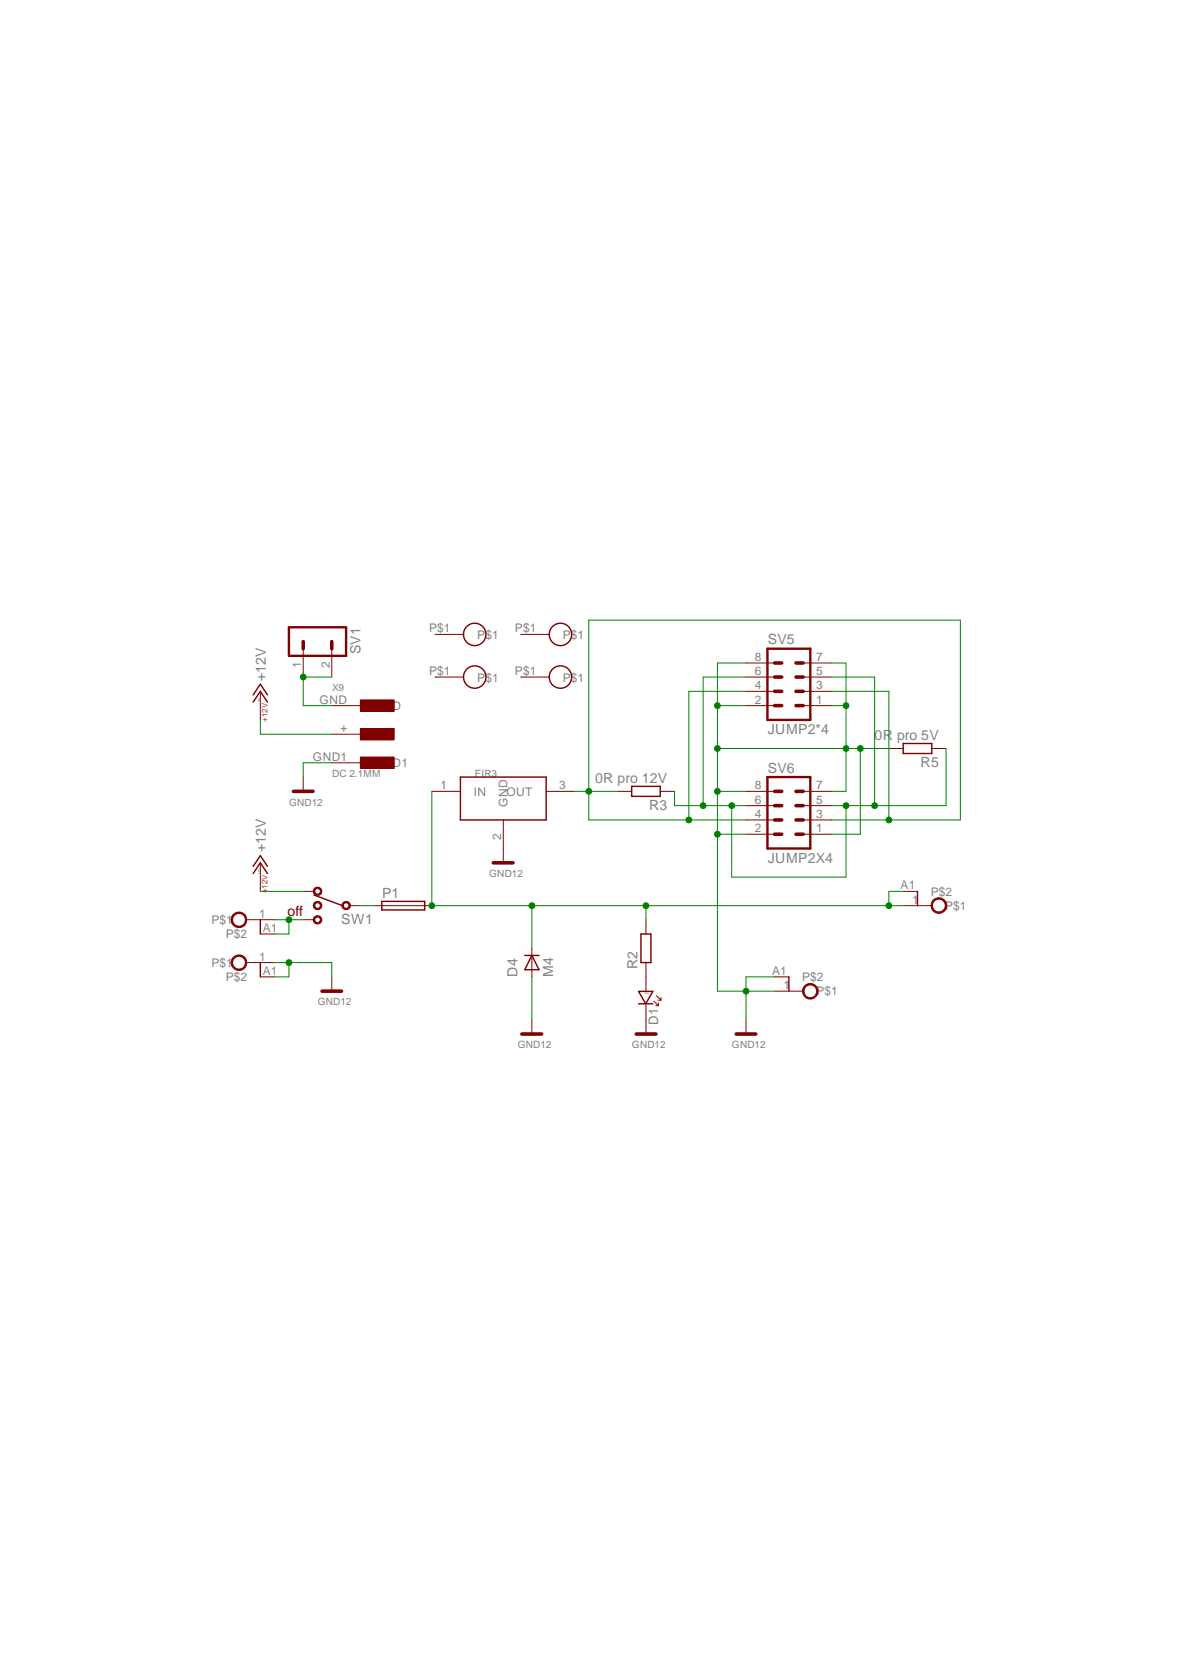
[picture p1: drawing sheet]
<svg xmlns="http://www.w3.org/2000/svg" width="210mm" height="297mm" viewBox="0 0 210 297" stroke-linecap="round" stroke-linejoin="round" font-family="sans-serif">
<path d="M46.3 163.5v2.5M67.9 160.2h7.6v1.6h-7.6z" fill="none" stroke="#800000" stroke-width=".25"/>
<path d="M66.6 161h10.2" fill="none" stroke="#800000" stroke-width=".18"/>
<path d="M41.4 162.6a1.4 1.4 0 0 1 2.2 .2 1.4 1.4 0 0 1-.8 2.1 1.4 1.4 0 0 1-1.7-1.4h.2a1.15 1.15 0 0 1 1.6-1.1 1.15 1.15 0 0 1 .4 1.9 1.15 1.15 0 0 1-1.9-.4l-.1-.4h-.2z" fill-rule="evenodd" fill="#800000"/>
<path d="M41.4 162.6a1.4 1.4 0 0 1 2.2 .2 1.4 1.4 0 0 1-.8 2.1 1.4 1.4 0 0 1-1.7-1.4h.2a1.15 1.15 0 0 1 1.6-1.1 1.15 1.15 0 0 1 .4 1.9 1.15 1.15 0 0 1-1.9-.4l-.1-.4h-.2zM43.7 163.5h5.1M46.3 166h2.5" fill="none" stroke="#800000" stroke-width=".18"/>
<path d="M46.3 171.1v2.6" fill="none" stroke="#800000" stroke-width=".25"/>
<path d="M41.4 170.2a1.4 1.4 0 0 1 2.2 .2 1.4 1.4 0 0 1-.8 2.1 1.4 1.4 0 0 1-1.7-1.4h.2a1.15 1.15 0 0 1 1.6-1.1 1.15 1.15 0 0 1 .4 1.9 1.15 1.15 0 0 1-1.9-.4l-.1-.4h-.2z" fill-rule="evenodd" fill="#800000"/>
<path d="M41.4 170.2a1.4 1.4 0 0 1 2.2 .2 1.4 1.4 0 0 1-.8 2.1 1.4 1.4 0 0 1-1.7-1.4h.2a1.15 1.15 0 0 1 1.6-1.1 1.15 1.15 0 0 1 .4 1.9 1.15 1.15 0 0 1-1.9-.4l-.1-.4h-.2zM43.7 171.1h5.1M46.3 173.7h2.5" fill="none" stroke="#800000" stroke-width=".18"/>
<path d="M163.1 158.5v2.5" fill="none" stroke="#800000" stroke-width=".25"/>
<path d="M165.8 160.1a1.41 1.41 0 0 1 2.2 0 1.41 1.41 0 0 1-.7 2.2 1.41 1.41 0 0 1-1.8-1.3h.2a1.14 1.14 0 0 1 1.5-1.1 1.14 1.14 0 0 1 .6 1.7 1.14 1.14 0 0 1-1.8 .1l-.3-.7h-.2z" fill-rule="evenodd" fill="#800000"/>
<path d="M160.5 158.5h2.6M160.5 161h5.1M165.8 160.1a1.41 1.41 0 0 1 2.2 0 1.41 1.41 0 0 1-.7 2.2 1.41 1.41 0 0 1-1.8-1.3h.2a1.14 1.14 0 0 1 1.5-1.1 1.14 1.14 0 0 1 .6 1.7 1.14 1.14 0 0 1-1.8 .1l-.3-.7h-.2z" fill="none" stroke="#800000" stroke-width=".18"/>
<path d="M140.2 173.7v2.5" fill="none" stroke="#800000" stroke-width=".25"/>
<path d="M143 175.3a1.39 1.39 0 0 1 2.2 .2 1.39 1.39 0 0 1-.8 2.1 1.39 1.39 0 0 1-1.8-1.4h.3a1.14 1.14 0 0 1 1.5-1 1.14 1.14 0 0 1 .6 1.7 1.14 1.14 0 0 1-1.9 .1l-.2-.8h-.3z" fill-rule="evenodd" fill="#800000"/>
<g fill="none" stroke="#800000" stroke-width=".18">
<path d="M46.3 153.4v5.1M59 173.7v2.5M94.5 168.6v5.1M114.8 163.5v2.5M114.8 171.1v5.1M114.8 178.7v5.1M116.2 178l.8 .8M116.5 178.8h.5M116.7 177l.8 .8M117 177.8h.5M117 178.3v.5M117.5 177.3v.5"/>
<path d="M137.7 176.2h5M137.7 173.7h2.5M143 175.3a1.39 1.39 0 0 1 2.2 .2 1.39 1.39 0 0 1-.8 2.1 1.39 1.39 0 0 1-1.8-1.4h.3a1.14 1.14 0 0 1 1.5-1 1.14 1.14 0 0 1 .6 1.7 1.14 1.14 0 0 1-1.9 .1l-.2-.8h-.3zM94.5 181.3v2.5M132.6 181.3v2.5"/>
</g>
<path d="M45 155.3l1.3-1.9 1.2 1.9M45 154l1.3-1.9 1.2 1.9M93.3 169.8h2.5M94.5 169.8l1.3 2.6h-2.5zM113.5 178.4h2.5M113.5 176.2h2.5l-1.2 2.2zM113.9 166h1.8v5.1h-1.8z" fill="none" stroke="#800000" stroke-width=".25"/>
<path d="M57.2 176.2h3.5M92.8 183.8h3.5M113.1 183.8h3.5M130.9 183.8h3.4" fill="none" stroke="#800000" stroke-width=".63"/>
<path d="M64.1 124.4h6v2h-6z" fill-rule="evenodd" fill="#800000"/>
<path d="M64.1 124.4h6v2h-6z" fill="none" stroke="#800000" stroke-width=".18"/>
<path d="M64.1 129.5h6v2h-6z" fill-rule="evenodd" fill="#800000"/>
<path d="M64.1 129.5h6v2h-6z" fill="none" stroke="#800000" stroke-width=".18"/>
<path d="M64.1 134.6h6v2h-6z" fill-rule="evenodd" fill="#800000"/>
<g fill="none" stroke="#800000" stroke-width=".18">
<path d="M77.3 112.8h5.1M92.6 112.8h5.1M132.6 117.9h5.1M142.7 117.9h5.1M46.3 122.9v5.1M53.9 138.1v2.6M59 125.4h5.1M59 130.5h5.1M59 135.6h5.1M64.1 134.6h6v2h-6zM77.3 120.4h5.1M92.6 120.4h5.1"/>
<path d="M132.6 125.4h5.1M132.6 120.4h5.1M132.6 122.9h5.1M142.7 125.4h5.1M142.7 120.4h5.1M142.7 122.9h5.1M53.9 158.5h1.9M76.8 140.7h5M89.5 145.8v7.6M97.1 140.7h5.1M132.6 148.3h5.1M132.6 145.8h5.1"/>
<path d="M132.6 143.2h5.1M132.6 140.7h5.1M142.7 148.3h5.1M142.7 145.8h5.1M142.7 143.2h5.1M142.7 140.7h5.1M53.9 163.5h1.9M62.1 161h2"/>
</g>
<g fill="none" stroke="#800000" stroke-width=".25">
<path d="M45 124.8l1.3-1.9 1.2 1.9M45 123.5l1.3-1.9 1.2 1.9M81.8 138.1h15.3v7.7h-15.3zM55.8 159.1l5.1 1.9"/>
<circle cx="84.4" cy="112.8" r="1.99"/>
<circle cx="99.6" cy="112.8" r="1.99"/>
<circle cx="84.4" cy="120.4" r="1.99"/>
<circle cx="99.6" cy="120.4" r="1.99"/>
</g>
<g fill="none" stroke="#800000" stroke-width=".63">
<path d="M137.7 117.9h1.2M141.5 117.9h1.2M137.7 120.4h1.2M137.7 122.9h1.2M137.7 125.4h1.2M141.5 120.4h1.2M141.5 122.9h1.2M141.5 125.4h1.2M52.2 140.7h3.4M87.7 153.4h3.5M137.7 140.7h1.2M137.7 143.2h1.2"/>
<path d="M137.7 145.8h1.2M137.7 148.3h1.2M141.5 140.7h1.2M141.5 143.2h1.2M141.5 145.8h1.2M141.5 148.3h1.2"/>
</g>
<path d="M136.4 115.3h7.6v12.7h-7.6zM136.4 138.1h7.6v12.7h-7.6z" fill="none" stroke="#800000" stroke-width=".42"/>
<path d="M60.8 160.6a.77 .77 0 0 1 1.3-.2 .77 .77 0 0 1-.3 1.3 .77 .77 0 0 1-1.1-.7h.3a.52 .52 0 0 1 .7-.5 .52 .52 0 0 1 .2 .9 .52 .52 0 0 1-.9-.2v-.2h-.3z" fill-rule="evenodd" fill="#800000"/>
<path d="M60.8 160.6a.77 .77 0 0 1 1.3-.2 .77 .77 0 0 1-.3 1.3 .77 .77 0 0 1-1.1-.7h.3a.52 .52 0 0 1 .7-.5 .52 .52 0 0 1 .2 .9 .52 .52 0 0 1-.9-.2v-.2h-.3z" fill="none" stroke="#800000" stroke-width=".18"/>
<path d="M55.8 158.1a.77 .77 0 0 1 1.2-.2 .77 .77 0 0 1-.3 1.2 .77 .77 0 0 1-1-.6h.2a.5 .5 0 0 1 .6-.6 .5 .5 0 0 1 .4 .7 .5 .5 0 0 1-.8 .2l-.2-.3h-.2z" fill-rule="evenodd" fill="#800000"/>
<path d="M55.8 158.1a.77 .77 0 0 1 1.2-.2 .77 .77 0 0 1-.3 1.2 .77 .77 0 0 1-1-.6h.2a.5 .5 0 0 1 .6-.6 .5 .5 0 0 1 .4 .7 .5 .5 0 0 1-.8 .2l-.2-.3h-.2z" fill="none" stroke="#800000" stroke-width=".18"/>
<path d="M55.8 163.2a.77 .77 0 0 1 1.2-.2 .77 .77 0 0 1-.3 1.2 .77 .77 0 0 1-1-.7h.2a.51 .51 0 0 1 .6-.5 .51 .51 0 0 1 .4 .7 .51 .51 0 0 1-.8 .2l-.2-.4h-.2z" fill-rule="evenodd" fill="#800000"/>
<path d="M55.8 163.2a.77 .77 0 0 1 1.2-.2 .77 .77 0 0 1-.3 1.2 .77 .77 0 0 1-1-.7h.2a.51 .51 0 0 1 .6-.5 .51 .51 0 0 1 .4 .7 .51 .51 0 0 1-.8 .2l-.2-.4h-.2z" fill="none" stroke="#800000" stroke-width=".18"/>
<path d="M55.8 160.6a.77 .77 0 0 1 1.2-.2 .77 .77 0 0 1-.3 1.3 .77 .77 0 0 1-1-.7h.2a.5 .5 0 0 1 .6-.5 .5 .5 0 0 1 .4 .7 .5 .5 0 0 1-.8 .2l-.2-.4h-.2z" fill-rule="evenodd" fill="#800000"/>
<path d="M53.9 115.3v5.1M59 115.3v5.1M158 133.1h2.5M165.6 133.1h2.5M109.7 140.7h2.6M117.3 140.7h2.6M55.8 160.6a.77 .77 0 0 1 1.2-.2 .77 .77 0 0 1-.3 1.3 .77 .77 0 0 1-1-.7h.2a.5 .5 0 0 1 .6-.5 .5 .5 0 0 1 .4 .7 .5 .5 0 0 1-.8 .2l-.2-.4h-.2z" fill="none" stroke="#800000" stroke-width=".18"/>
<path d="M112.3 139.8h5v1.8h-5zM160.5 132.2h5.1v1.7h-5.1z" fill="none" stroke="#800000" stroke-width=".25"/>
<path d="M51.4 111.5h10.1v5.1h-10.1z" fill="none" stroke="#800000" stroke-width=".42"/>
<path d="M53.9 114v1.3M59 114v1.3" fill="none" stroke="#800000" stroke-width=".63"/>
<path d="M46.3 128v2.5h12.7M46.3 158.5h7.6M127.5 140.7v35.5h10.2M127.5 148.3h5.1M137.7 173.7h-5.1v7.6" fill="none" stroke="#008000" stroke-width=".18"/>
<circle cx="132.6" cy="176.2" r=".51" fill="#008000"/>
<circle cx="132.6" cy="176.2" r=".51" fill="none" stroke="#008000" stroke-width=".18"/>
<circle cx="127.5" cy="148.3" r=".51" fill="#008000"/>
<g fill="none" stroke="#008000" stroke-width=".18">
<path d="M127.5 140.7h5.1"/>
<circle cx="127.5" cy="148.3" r=".51"/>
</g>
<circle cx="127.5" cy="140.7" r=".51" fill="#008000"/>
<g fill="none" stroke="#008000" stroke-width=".18">
<path d="M132.6 117.9h-5.1v15.2M127.5 125.4h5.1"/>
<circle cx="127.5" cy="140.7" r=".51"/>
</g>
<circle cx="127.5" cy="125.4" r=".51" fill="#008000"/>
<g fill="none" stroke="#008000" stroke-width=".18">
<path d="M147.8 117.9h2.6v7.5h-2.6M127.5 133.1v7.6"/>
<circle cx="127.5" cy="125.4" r=".51"/>
</g>
<circle cx="150.4" cy="125.4" r=".51" fill="#008000"/>
<g fill="none" stroke="#008000" stroke-width=".18">
<path d="M150.4 125.4v7.7"/>
<circle cx="150.4" cy="125.4" r=".51"/>
</g>
<circle cx="150.4" cy="133.1" r=".51" fill="#008000"/>
<g fill="none" stroke="#008000" stroke-width=".18">
<path d="M158 133.1h-7.6v7.6h-2.6"/>
<circle cx="150.4" cy="133.1" r=".51"/>
</g>
<circle cx="152.9" cy="133.1" r=".51" fill="#008000"/>
<g fill="none" stroke="#008000" stroke-width=".18">
<path d="M127.5 133.1h22.9M152.9 133.1v15.2h-5.1"/>
<circle cx="152.9" cy="133.1" r=".51"/>
</g>
<circle cx="127.5" cy="133.1" r=".51" fill="#008000"/>
<g fill="none" stroke="#008000" stroke-width=".18">
<path d="M48.8 171.1h10.2v2.6M51.4 171.1v2.6h-2.6"/>
<circle cx="127.5" cy="133.1" r=".51"/>
</g>
<circle cx="51.3" cy="171.1" r=".51" fill="#008000"/>
<g fill="none" stroke="#008000" stroke-width=".18">
<path d="M59 135.6h-5.1v2.5M102.2 140.7h7.5M122.4 145.8h-17.8v-35.6h66.1v35.6h-22.9M94.5 173.7v7.6"/>
<circle cx="51.3" cy="171.1" r=".51"/>
</g>
<circle cx="104.6" cy="140.7" r=".51" fill="#008000"/>
<g fill="none" stroke="#008000" stroke-width=".18">
<path d="M132.6 122.9h-10.2v22.9h10.2M147.8 122.9h10.2v22.9"/>
<circle cx="104.6" cy="140.7" r=".51"/>
</g>
<circle cx="122.4" cy="145.8" r=".51" fill="#008000"/>
<circle cx="122.4" cy="145.8" r=".51" fill="none" stroke="#008000" stroke-width=".18"/>
<circle cx="158" cy="145.8" r=".51" fill="#008000"/>
<g fill="none" stroke="#008000" stroke-width=".18">
<path d="M48.8 163.5h5.1M51.4 163.5v2.5h-2.6"/>
<circle cx="158" cy="145.8" r=".51"/>
</g>
<circle cx="51.3" cy="163.5" r=".51" fill="#008000"/>
<g fill="none" stroke="#008000" stroke-width=".18">
<path d="M77.3 112.8h.2M92.6 112.8h.2M77.3 120.4h.2M92.6 120.4h.2M76.8 140.7v20.3h83.7M160.5 158.5h-2.5v2.5M64.1 161h2.5M114.8 161v2.5"/>
<circle cx="51.3" cy="163.5" r=".51"/>
</g>
<circle cx="76.7" cy="161" r=".51" fill="#008000"/>
<circle cx="76.7" cy="161" r=".51" fill="none" stroke="#008000" stroke-width=".18"/>
<circle cx="114.8" cy="161" r=".51" fill="#008000"/>
<circle cx="114.8" cy="161" r=".51" fill="none" stroke="#008000" stroke-width=".18"/>
<circle cx="158" cy="161" r=".51" fill="#008000"/>
<g fill="none" stroke="#008000" stroke-width=".18">
<path d="M94.5 161v7.6"/>
<circle cx="158" cy="161" r=".51"/>
</g>
<circle cx="94.5" cy="161" r=".51" fill="#008000"/>
<g fill="none" stroke="#008000" stroke-width=".18">
<path d="M168.1 133.1v10.1h-20.3M132.6 143.2h-2.6v12.7h20.4v-12.7"/>
<circle cx="94.5" cy="161" r=".51"/>
</g>
<circle cx="150.4" cy="143.2" r=".51" fill="#008000"/>
<g fill="none" stroke="#008000" stroke-width=".18">
<path d="M119.9 140.7v2.5h5.1"/>
<circle cx="150.4" cy="143.2" r=".51"/>
</g>
<circle cx="130" cy="143.2" r=".51" fill="#008000"/>
<g fill="none" stroke="#008000" stroke-width=".18">
<path d="M132.6 120.4h-7.6v22.8h5M147.8 120.4h7.6v22.8"/>
<circle cx="130" cy="143.2" r=".51"/>
</g>
<circle cx="125" cy="143.2" r=".51" fill="#008000"/>
<circle cx="125" cy="143.2" r=".51" fill="none" stroke="#008000" stroke-width=".18"/>
<circle cx="155.4" cy="143.2" r=".51" fill="#008000"/>
<g fill="none" stroke="#008000" stroke-width=".18">
<path d="M59 120.4h-5.1v5h5.1"/>
<circle cx="155.4" cy="143.2" r=".51"/>
</g>
<circle cx="53.9" cy="120.4" r=".51" fill="#008000"/>
<circle cx="53.9" cy="120.4" r=".51" fill="none" stroke="#008000" stroke-width=".18"/>
<g font-size="2.5" fill="#808080">
<text x="64.1" y="116.3" transform="rotate(-90 64.1 116.3)">SV1</text>
<text x="136.4" y="114.6">SV5</text>
<text x="47.2" y="121" transform="rotate(-90 47.2 121)">+12V</text>
<text x="136.4" y="130.5">JUMP2*4</text>
<text x="155.4" y="131.5">0R pro 5V</text>
<text x="136.4" y="137.4">SV6</text>
<text x="163.6" y="136.4">R5</text>
<text x="105.8" y="139.1">0R pro 12V</text>
<text x="115.4" y="143.9">R3</text>
<text x="47.2" y="151.5" transform="rotate(-90 47.2 151.5)">+12V</text>
<text x="136.4" y="153.4">JUMP2X4</text>
<text x="67.9" y="159.6">P1</text>
<text x="60.7" y="164.3">SW1</text>
<text x="92" y="173.6" transform="rotate(-90 92 173.6)">D4</text>
<text x="98.3" y="173.6" transform="rotate(-90 98.3 173.6)">M4</text>
<text x="113.3" y="172.3" transform="rotate(-90 113.3 172.3)">R2</text>
</g>
<text font-size="2.5" fill="#800000" x="51.1" y="162.8">off</text>
<text font-size="2.3" fill="#808080" x="117" y="182.1" transform="rotate(-90 117 182.1)">D1</text>
<g font-size="2.1" fill="#808080">
<text x="76.3" y="112.4">P$1</text>
<text x="84.8" y="113.5">P$1</text>
<text x="91.5" y="112.4">P$1</text>
<text x="100" y="113.5">P$1</text>
<text x="53.6" y="118.8" transform="rotate(-90 53.6 118.8)">1</text>
<text x="58.6" y="118.8" transform="rotate(-90 58.6 118.8)">2</text>
<text x="134.2" y="117.5">8</text>
<text x="145.1" y="117.5">7</text>
<text x="56.8" y="125.1">GND</text>
<text x="76.3" y="120">P$1</text>
<text x="84.8" y="121.2">P$1</text>
<text x="91.5" y="120">P$1</text>
<text x="100" y="121.2">P$1</text>
<text x="134.2" y="125.1">2</text>
<text x="134.2" y="122.6">4</text>
<text x="134.2" y="120">6</text>
<text x="145.1" y="125.1">1</text>
<text x="145.1" y="122.6">3</text>
<text x="145.1" y="120">5</text>
<text x="60.5" y="130.2">+</text>
<text x="66.4" y="126.2">GND</text>
<text x="55.6" y="135.3">GND1</text>
<text x="66.4" y="136.4">GND1</text>
<text x="78.3" y="140.3">1</text>
<text x="84.2" y="141.4">IN</text>
<text x="90" y="141.4">OUT</text>
<text x="90.2" y="143.4" transform="rotate(-90 90.2 143.4)">GND</text>
<text x="99.4" y="140.3">3</text>
<text x="134.2" y="142.9">6</text>
<text x="134.2" y="140.3">8</text>
<text x="145.1" y="142.9">5</text>
<text x="145.1" y="140.3">7</text>
<text x="89.1" y="149.3" transform="rotate(-90 89.1 149.3)">2</text>
<text x="134.2" y="147.9">2</text>
<text x="134.2" y="145.4">4</text>
<text x="145.1" y="147.9">1</text>
<text x="145.1" y="145.4">3</text>
<text x="160.1" y="158.1">A1</text>
<text x="162.1" y="160.6">1</text>
<text x="165.4" y="159.2">P$2</text>
<text x="168" y="161.8">P$1</text>
<text x="37.6" y="164.3">P$1</text>
<text x="40.1" y="166.8">P$2</text>
<text x="46.1" y="163.2">1</text>
<text x="46.7" y="165.7">A1</text>
<text x="37.6" y="171.9">P$1</text>
<text x="46.1" y="170.8">1</text>
<text x="46.7" y="173.3">A1</text>
<text x="137.2" y="173.3">A1</text>
<text x="40.1" y="174.4">P$2</text>
<text x="139.2" y="175.9">1</text>
<text x="142.6" y="174.4">P$2</text>
<text x="145.1" y="177">P$1</text>
</g>
<g font-size="1.8" fill="#808080">
<text x="59" y="122.9">X9</text>
<text x="51.4" y="143.2">GND12</text>
<text x="59" y="138.1">DC 2.1MM</text>
<text x="84.4" y="138.1">FIR3</text>
<text x="87" y="155.9">GND12</text>
<text x="56.5" y="178.7">GND12</text>
<text x="92" y="186.4">GND12</text>
<text x="112.3" y="186.4">GND12</text>
<text x="130.1" y="186.4">GND12</text>
</g>
<g font-size="1.4" fill="#800080">
<text x="47.5" y="128.3" transform="rotate(-90 47.5 128.3)">+12V</text>
<text x="47.5" y="158.8" transform="rotate(-90 47.5 158.8)">+12V</text>
</g>
<g font-size=".3" fill="#f00">
<text x="46.1" y="124.8" transform="rotate(-90 46.1 124.8)">PaJa</text>
<text x="46.1" y="155.3" transform="rotate(-90 46.1 155.3)">PaJa</text>
<text x="114.6" y="176.7">PaJa</text>
</g>
</svg>
